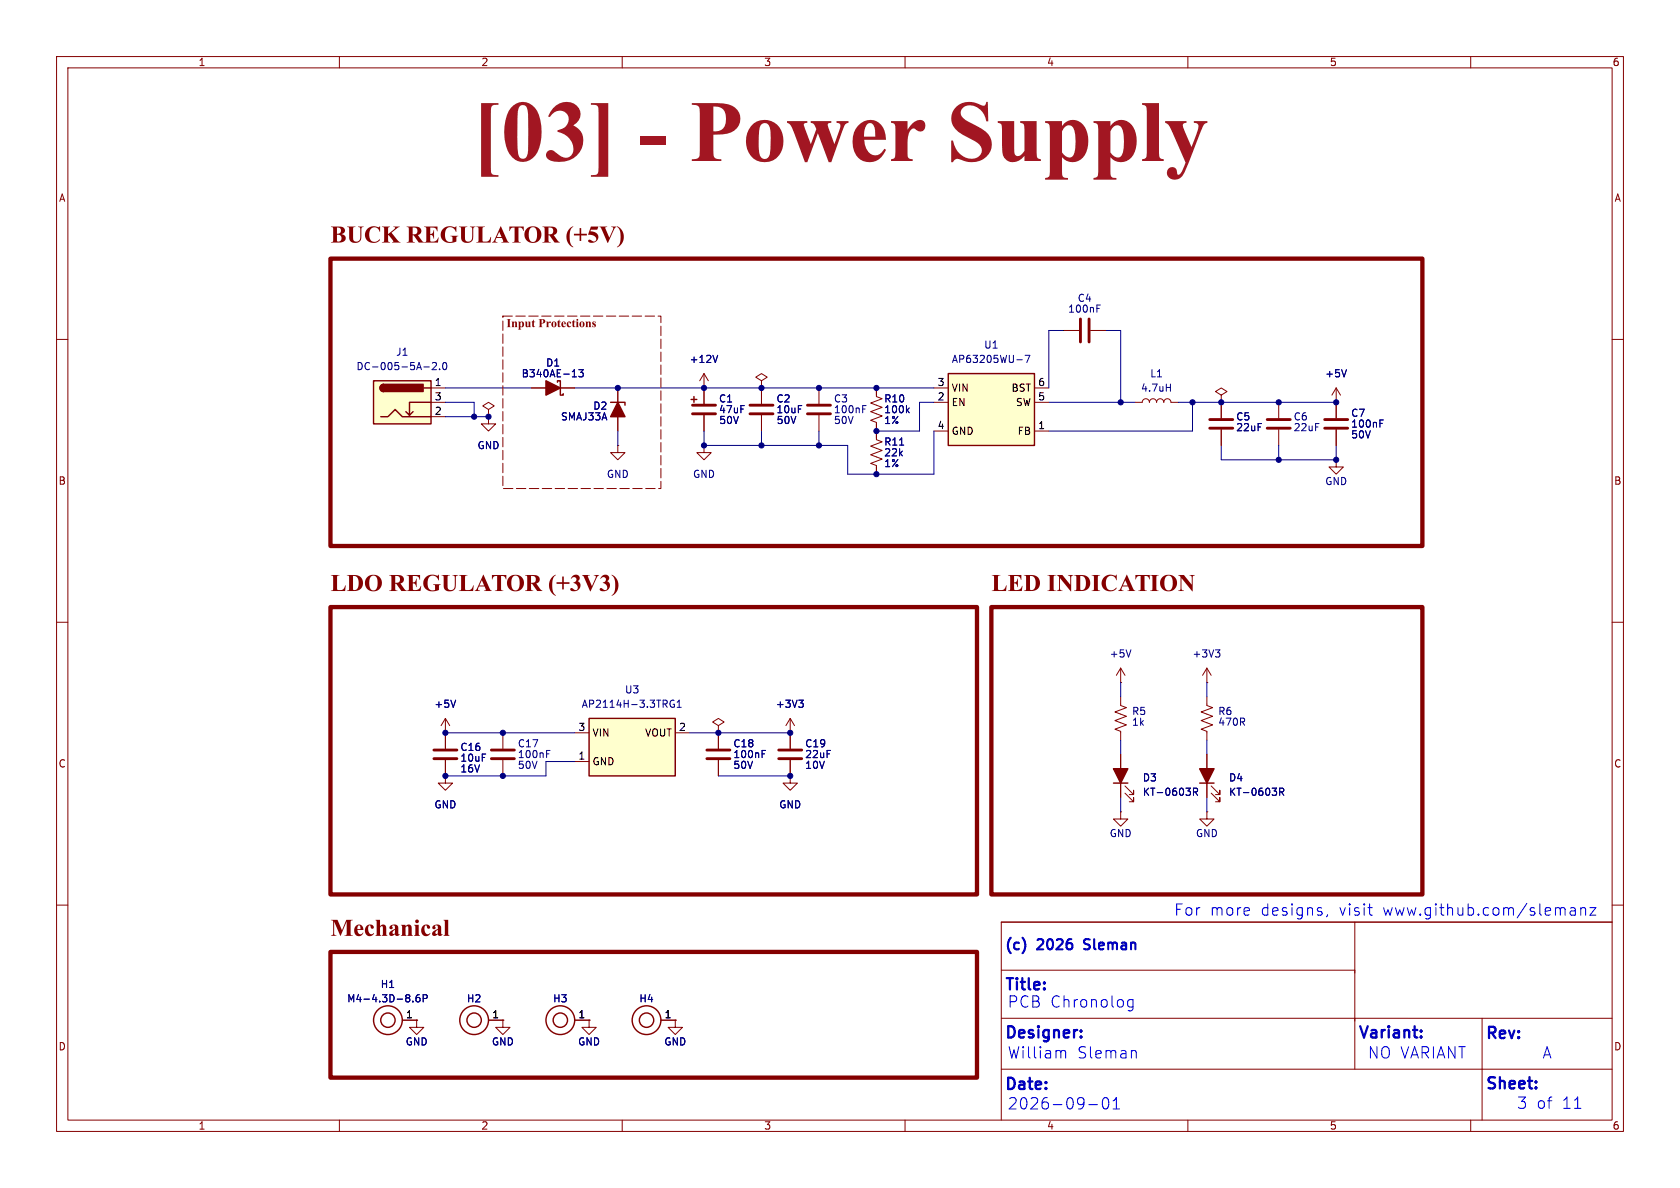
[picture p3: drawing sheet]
<svg xmlns="http://www.w3.org/2000/svg" width="297mm" height="210mm" viewBox="0 0 297 210" stroke-linecap="round" stroke-linejoin="round" font-family="sans-serif">
<g fill="none" stroke="#840000" stroke-width=".18">
<path d="M10 10h277v190h-277zM12 12h273v186h-273zM60 10v2M110 10v2M160 10v2M210 10v2M260 10v2M10 60h2M285 60h2M10 110h2M285 110h2M10 160h2"/>
<path d="M177 171.5h62.5M239.5 163v26M285 160h2M285 163h-108v35M60 198v2M110 198v2M160 198v2M177 189h108M177 180h108M210 198v2M260 198v2M262 180v18"/>
</g>
<g fill="none" stroke="#00f" stroke-width=".18">
<path d="M208 159.8v2M269.9 159.7l-1.7 2.6M178.6 176v2M180.7 177.7a.69 .69 0 0 0 1 .1M182.6 176v2h.8l.3-.3M186.7 176a1.08 1.08 0 0 0-.7 1 1.08 1.08 0 0 0 .7 1M200.3 178.3a.54 .54 0 0 1-.9 .3M209.7 161.4a.54 .54 0 0 0 .5 .4 .54 .54 0 0 0 .5-.4M211.6 160.4v1.4M212.1 160.4a.51 .51 0 0 0-.5 .4M214.3 160.4v1.4M215.2 160.7v1.1"/>
<path d="M216 160.7v1.1M216.9 161.4a.54 .54 0 0 0 .5 .4 .54 .54 0 0 0 .5-.4M218.8 160.4v1.4M219.9 161.5l.3 .3 .6-.1M230.2 162.1a.54 .54 0 0 1-.8 .3M234.7 161.7l-.2 .4M236.9 160.4l.5 1.4 .4-1.4M238.6 160.4v1.4M240.3 161.5l-.3 .3-.5-.1M241.2 160.4v1.4M241.8 160.4h.8M242.1 161.5l.1 .2 .4 .1"/>
<path d="M252.9 162.1a.54 .54 0 0 1-.9 .3M277.7 160.5l.1-.1 .6 .1 .1 1.3M278.5 160.9l-.7 .1a.39 .39 0 0 0-.3 .4 .39 .39 0 0 0 .3 .4l.7-.1M279.5 160.6a.5 .5 0 0 1 .8 .1v1.1M279.5 160.4v1.4M281.1 160.4h1l-1 1.4h1M178.4 185l.5 2 .4-1.4 .3 1.4 .5-2M179.5 194.9l-1.1 1.1h1.2M180.5 195.7a.49 .49 0 0 0 .5 .3 .49 .49 0 0 0 .4-.3M180.9 185.7v1.3M181.8 186.7l.3 .3M182.9 186.7l.3 .3"/>
<path d="M183.4 194.9l-1.2 1.1h1.2M183.9 185.7v1.3M184.2 195.7l.4 .3 .6-.1 .2-.2M184.8 186.7l.3 .3 .6-.1M185.7 186v1M186.7 185.7v1.3M187.5 186v1M187.6 185.8l.2-.1 .5 .1 .1 1.2M188.7 195.7a.49 .49 0 0 0 .5 .3 .49 .49 0 0 0 .4-.3M190.8 185.6a.73 .73 0 0 0 .7 .5M191.5 195.6a.71 .71 0 0 1-.8 .4M191.6 185l-.6 .1"/>
<path d="M191.9 186.7l-.4 .3-.7-.1M192.5 195.3h1.5M192.8 186.7l.3 .3M193.7 186.7l.3 .3 .6-.1M195.2 194.1a.47 .47 0 0 1 .7 .3 1.03 1.03 0 0 1-.5 1.6 1.33 1.33 0 0 1-.2-1.9zM195.5 185.7v1.3M196.4 186v1M196.8 196h1.1M196.8 194.6l.6-.6v2M197.3 186v1M198.1 186.7l.3 .3 .7-.1M199.1 186v1"/>
<path d="M200 185.7v1.3M200.9 186v1M243.4 185v2l-1.1-2v2M244.4 186.7a.68 .68 0 0 0 1.1 0M247.7 185l.7 2 .6-2M249.4 187l.7-2 .7 2M251.4 185v2M251.9 186.1l.7 .9M253.4 185v2M254.1 187l.7-2 .6 2M257.2 185v2l-1.1-2v2M258.5 185v2"/>
<path d="M272.8 187l.7-2 .7 2"/>
</g>
<path d="M191.1 183.2l.1 .1-.1 .1M191.1 183.2l-.1 .1 .1 .1M191.1 182.2v.2M191.1 183.2v.2M191.1 182.2l.1 .1-.1 .1M191.1 182.2l-.1 .1 .1 .1M251.2 182.2l.1 .1-.1 .1M251.2 182.2l-.1 .1 .1 .1M251.2 182.2v.2" fill="none" stroke="#0000c2" stroke-width=".4"/>
<path d="M191.6 167.7l.3 .1M191.7 166.2v.5" fill="none" stroke="#0000c2" stroke-width=".36"/>
<path d="M66 67.3h10.2v7.6h-10.2z" fill="#ffffce"/>
<path d="M66 67.3h10.2v7.6h-10.2zM67.3 73.7h1.3l1.2-1.3 1.3 1.3h5.1M67.8 67.9a.64 .64 0 0 0-.6 .7 .64 .64 0 0 0 .6 .6M73 72.8l-.6 .6M74.9 68.6h1.3M76.2 71.1h-3.8v2.3l-.6-.6" fill="none" stroke="#800000" stroke-width=".25"/>
<g fill="#800000" stroke="#800000" stroke-width=".25">
<path d="M67.4 68.1l.4-.2v1.3a.63 .63 0 0 1-.6-.4 .63 .63 0 0 1 .2-.7z"/>
<path d="M67.8 67.9h7v1.3h-7z"/>
</g>
<path d="M76.2 68.6h2.5M76.2 71.1h2.5M76.2 73.7h2.5M215.9 69.9l1-.7-1-.6-1 .6 1 .7v1.2M215.9 71.1h.1M215.9 71.1v2.8M215.9 75.9v2.8M236.2 71.1h.1M236.2 68.6l-.7 1.3M236.2 68.6l.8 1.3M236.2 68.6v2.5" fill="none" stroke="#800000" stroke-width=".18"/>
<path d="M74.9 64.9h1M76.4 64.2l.5-.1 .3 .3-.8 .9h.8M77.7 65.2v.1M78.4 64.1h.2a.68 .68 0 0 1 .4 .6 .68 .68 0 0 1-.4 .6 .84 .84 0 0 1-.2-1.2zM238 65.3l-.4 1.3" fill="none" stroke="#000080" stroke-width=".18"/>
<path d="M213.9 74.2h4M213.9 75.7h4" fill="none" stroke="#800000" stroke-width=".51"/>
<path d="M167.6 66h15.3v12.7h-15.3z" fill="#ffffce"/>
<g fill="none" stroke="#800000" stroke-width=".25">
<path d="M98.6 67.6v-.3h.5v2.6h.5v-.3M107.9 71.1h2.6v.5M167.6 66h15.3v12.7h-15.3z"/>
<circle cx="99.1" cy="180.3" r="2.54"/>
<circle cx="99.1" cy="180.3" r="1.27"/>
<circle cx="114.3" cy="180.3" r="2.54"/>
<circle cx="114.3" cy="180.3" r="1.27"/>
</g>
<g fill="none" stroke="#800000" stroke-width=".18">
<path d="M188 58.4h2.8M192.8 58.4h2.8M86.4 72.4l1-.6-1-.7-1.1 .7 1.1 .6v1.3M86.4 73.7h.1M86.4 73.7v1.2h1.2l-1.2 1.3-1.3-1.3h1.3M94 68.6h7.6M109.2 78.7v1.3h1.3l-1.3 1.3-1.3-1.3h1.3M109.2 78.7h.1M109.2 68.6v7.6M165.1 68.6h2.5M165.1 71.1h2.5M165.1 76.2h2.5"/>
<path d="M182.9 68.6h2.5M182.9 71.1h2.5M182.9 76.2h2.5M127 128.3l1-.7-1-.6-1 .6 1 .7v1.2M127 129.5h.1M127 129.5v2.8M127 134.4v2.8M139.7 137.2v1.2h1.3l-1.3 1.3-1.3-1.3h1.3M139.7 137.2h.1M139.7 129.5h.1M139.7 127v5.3M139.7 134.4v2.8"/>
<path d="M139.7 127l-.8 1.3M139.7 127l.8 1.3M101.6 180.3h2.5M104.1 180.3v1.3h1.3l-1.3 1.3-1.2-1.3h1.2M104.1 180.3h.1M116.8 180.3h2.6M119.4 180.3v1.3h1.2l-1.2 1.3-1.3-1.3h1.3M119.4 180.3h.1"/>
</g>
<path d="M193.9 54.5h.4M193.9 53.9h.6M101.2 66.6h.7M102.3 65.3h.8l-.4 .5 .4 .2v.5l-.2 .1-.6-.1M179.8 63.6h.9M181.2 62.8h.9l-.6 1.3M134.7 133.3h.5M134.7 132.7h.6M141.2 123.8h.8l-.4 .5M141.8 124.3l.2 .2v.3l-.2 .2" fill="none" stroke="#000080" stroke-width=".18"/>
<g fill="#800000" stroke="#800000" stroke-width=".25">
<path d="M96.5 67.3l2.6 1.3-2.6 1.3z"/>
<path d="M109.2 71.1l1.3 2.6h-2.6z"/>
</g>
<path d="M191 56.4v4.1M192.5 56.4v4.1M125 132.6h4M125 134.1h4M137.7 132.6h4M137.7 134.1h4" fill="none" stroke="#800000" stroke-width=".51"/>
<path d="M104.1 127h15.3v10.2h-15.3z" fill="#ffffce"/>
<g fill="none" stroke="#800000" stroke-width=".25">
<path d="M122.2 70.6h1M122.7 70.1v1M104.1 127h15.3v10.2h-15.3zM196.8 138.4h2.6M212.1 138.4h2.5"/>
<circle cx="68.6" cy="180.3" r="2.54"/>
<circle cx="68.6" cy="180.3" r="1.27"/>
<circle cx="83.8" cy="180.3" r="2.54"/>
<circle cx="83.8" cy="180.3" r="1.27"/>
</g>
<g fill="none" stroke="#800000" stroke-width=".18">
<path d="M124.5 68.6h.1M124.5 78.7v1.3h1.2l-1.2 1.3-1.3-1.3h1.3M124.5 78.7h.1M124.5 66l-.8 1.3M124.5 66l.7 1.3M124.5 66v5.4M124.5 73.4v2.8M134.6 67.3l1-.6-1-.7-1 .7 1 .6v1.3M134.6 68.6h.1M134.6 68.6v2.8M134.6 73.4v2.8M144.8 68.6v2.8"/>
<path d="M144.8 73.4v2.8M154.9 68.6v1.5l1.1 .4-2.1 .7 2.1 .8-2.1 .8 2.1 .7-2.1 .8 1 .4v3l1.1 .4-2.1 .8 2.1 .7-2.1 .8 2.1 .8-2.1 .7 1 .4v1.5M200.7 71.1h1.2a.64 .64 0 0 1 .7-.6 .64 .64 0 0 1 .6 .6 .64 .64 0 0 1 .6-.6 .64 .64 0 0 1 .7 .6 .64 .64 0 0 1 .6-.6 .64 .64 0 0 1 .6 .6 .64 .64 0 0 1 .7-.6 .64 .64 0 0 1 .6 .6h1.3M226.1 71.1v2.8M226.1 75.9v2.8M236.2 71.1v2.8M236.2 75.9v2.8M236.2 81.3v1.3h1.3l-1.3 1.2-1.3-1.2h1.3M236.2 81.3h.1M198.1 118.1v2.6M198.1 118.1l-.7 1.3M198.1 118.1l.8 1.3"/>
<path d="M213.4 118.1v2.6M213.4 118.1l-.8 1.3M213.4 118.1l.7 1.3M78.7 129.5h.1M78.7 137.2v1.2h1.3l-1.3 1.3-1.2-1.3h1.2M78.7 137.2h.1M78.7 127l-.7 1.3M78.7 127l.8 1.3M78.7 127v5.3M78.7 134.4v2.8M88.9 129.5v2.8M88.9 134.4v2.8"/>
<path d="M101.6 129.5h2.5M101.6 134.6h2.5M119.4 129.5h2.5M198.1 123.2v1.5l1 .4-2 .8 2 .7-2 .8 2 .7-2 .8 1 .4v1.5M198.1 120.7h.1M198.1 133.4v7.6M198.9 138.9l1.5 1.6v-.8v.8h-.8M213.4 123.2v1.5l1 .4-2.1 .8 2.1 .7-2.1 .8 2.1 .7-2.1 .8 1.1 .4v1.5M213.4 120.7h.1M213.4 133.4v7.6M214.1 138.9l1.5 1.6v-.8v.8h-.7M198.1 143.5v1.3h1.3l-1.3 1.3-1.3-1.3h1.3"/>
<path d="M198.1 143.5h.1M198.9 140.2l1.5 1.5v-.7v.7h-.8M213.4 143.5v1.3h1.2l-1.2 1.3-1.3-1.3h1.3M213.4 143.5h.1M214.1 140.2l1.5 1.5v-.7v.7h-.7M71.1 180.3h2.6M73.7 180.3v1.3h1.2l-1.2 1.3-1.3-1.3h1.3M73.7 180.3h.1M86.4 180.3h2.5M88.9 180.3v1.3h1.3l-1.3 1.3-1.3-1.3h1.3M88.9 180.3h.1"/>
</g>
<g fill="none" stroke="#000080" stroke-width=".18">
<path d="M188 58.4h-2.6v10.2M195.6 58.4h2.5v12.7M78.7 71.1h5.1v2.6M78.7 68.6h15.3M78.7 73.7h7.7M101.6 68.6h63.5M109.2 76.2v2.5M124.5 76.2v2.5h25.4v5.1h15.2v-7.6M126.9 62.8l-.4 1.3M134.6 76.2v2.5M144.8 76.2v2.5M152.5 72.3h.4"/>
<path d="M152.5 71.7h.6M159 78.7h.8M160.4 72.5l.3 .5M160.7 72.1l-.4 .5M165.1 71.1h-2.5v5.1h-7.7M185.4 71.1h15.3M206.2 68.5h.7M206.9 67.9v1.3M208.3 71.1h27.9M210.8 71.1v5.1h-25.4M215.9 78.7v2.6h20.3v-2.6M226.1 78.7v2.6"/>
<path d="M244 74.8h.4M244 74.2h.6M199.9 114.9l-.4 1.2M214.9 114.9h.8l-.5 .5M215.4 115.4l.3 .2v.3l-.3 .2M78.7 129.5h22.9M80.6 123.8l-.5 1.2M96.6 133.3h.5M96.6 132.7h.6M101.6 134.6h-5.1v2.6h-17.8M119.2 123.8a.59 .59 0 0 0-.8 .6 .59 .59 0 0 0 .8 .6v-.5h-.2M119.7 125h.7"/>
<path d="M119.7 124.1l.4-.3v1.2M121.9 129.5h17.8M127 137.2h12.7M198.1 120.7v2.5M198.1 130.8v2.6M211 140l.6-.1 .1-.1v-.4l-.7-.1v1.3M211.3 140l.4 .6M213.4 120.7v2.5M213.4 130.8v2.6M226.2 140l.6-.1 .2-.1-.1-.4-.7-.1v1.3M226.5 140l.5 .6M198.1 141v2.5"/>
<path d="M213.4 141v2.5M73 177v.1M74.1 175.8l-.3 .1a.86 .86 0 0 0 0 1.2l.4-.1 .1-.4-.3-.3-.3 .1-.2 .2M74.8 176.5l.6-.1 .1-.1v-.3l-.7-.2v1.3"/>
</g>
<g fill="none" stroke="#800000" stroke-width=".51">
<path d="M122.4 71.6h4.1M122.4 73.2h4.1M132.6 71.6h4.1M132.6 73.2h4.1M142.7 71.6h4.1M142.7 73.2h4.1M224 74.2h4.1M224 75.7h4.1M234.2 74.2h4.1M234.2 75.7h4.1M76.7 132.6h4.1M76.7 134.1h4.1"/>
<path d="M86.9 132.6h4M86.9 134.1h4"/>
</g>
<g fill="#800000" stroke="#800000" stroke-width=".25">
<path d="M196.8 135.9h2.6l-1.3 2.5z"/>
<path d="M212.1 135.9h2.5l-1.2 2.5z"/>
</g>
<path d="M208.3 101.6h1l1.4 1.8v-1.4l-.4-.4h.9l-.3 .4v2.5l-2-2.3v1.9l.4 .4h-1l.3-.2 .1-.3v-2z" fill="#840000"/>
<path d="M88.9 55.9h27.9v30.5h-27.9z" fill="none" stroke="#840000" stroke-width=".18" stroke-dasharray="1.7 .6"/>
<path d="M58.4 45.7h193.1v50.8h-193.1zM58.4 107.3h114.3v50.8h-114.3zM175.3 107.3h76.2v50.8h-76.2zM58.4 168.3h114.3v22.2h-114.3z" fill="none" stroke="#840000" stroke-width=".76"/>
<g fill="none" stroke="#800000" stroke-width=".18">
<path d="M86.4 73.7h.1M94 68.6h2.5M99.1 68.6h2.5M109.2 68.6v2.5M109.2 73.7v2.5M124.5 68.6h.1M124.5 68.6v2.8M124.5 73.4v2.8M134.6 68.6h.1M134.6 68.6v2.8M134.6 73.4v2.8M154.9 68.6v1.3"/>
<path d="M154.9 74.9v2.6M215.9 71.1h.1M215.9 71.1v2.8M215.9 75.9v2.8M236.2 71.1h.1M236.2 71.1v2.8M236.2 75.9v2.8M154.9 82.6v1.2M78.7 137.2h.1M78.7 129.5h.1M78.7 129.5v2.8M78.7 134.4v2.8"/>
<path d="M127 129.5h.1M127 129.5v2.8M127 134.4v2.8M139.7 137.2h.1M139.7 129.5h.1M139.7 129.5v2.8M139.7 134.4v2.8M198.1 133.4v2.5M198.1 138.4v2.6M213.4 133.4v2.5M213.4 138.4v2.6M71.1 180.3h2.6"/>
<path d="M73.7 180.3h.1M86.4 180.3h2.5M88.9 180.3h.1M101.6 180.3h2.5M104.1 180.3h.1M116.8 180.3h2.6M119.4 180.3h.1"/>
</g>
<g fill="none" stroke="#000080" stroke-width=".18">
<path d="M101.2 66.6h.7M102.3 65.3h.8l-.4 .5 .4 .2v.5l-.2 .1-.6-.1M126.9 62.8l-.4 1.3M159 78.7h.8M160.4 72.5l.3 .5M160.7 72.1l-.4 .5M238 65.3l-.4 1.3M244 74.8h.4M244 74.2h.6M80.6 123.8l-.5 1.2M134.7 133.3h.5M134.7 132.7h.6"/>
<path d="M141.2 123.8h.8l-.4 .5M141.8 124.3l.2 .2v.3l-.2 .2M211 140l.6-.1 .1-.1v-.4l-.7-.1v1.3M211.3 140l.4 .6M226.2 140l.6-.1 .2-.1-.1-.4-.7-.1v1.3M226.5 140l.5 .6M73 177v.1M74.1 175.8l-.3 .1a.86 .86 0 0 0 0 1.2l.4-.1 .1-.4-.3-.3-.3 .1-.2 .2M74.8 176.5l.6-.1 .1-.1v-.3l-.7-.2v1.3"/>
</g>
<g fill="#000080" stroke="#000080" stroke-width=".18">
<circle cx="144.8" cy="78.7" r=".46"/>
<circle cx="134.6" cy="78.7" r=".46"/>
<circle cx="134.6" cy="68.6" r=".46"/>
<circle cx="124.5" cy="68.6" r=".46"/>
<circle cx="144.8" cy="68.6" r=".46"/>
<circle cx="154.9" cy="76.2" r=".46"/>
<circle cx="154.9" cy="83.8" r=".46"/>
<circle cx="154.9" cy="68.6" r=".46"/>
<circle cx="88.9" cy="129.5" r=".46"/>
<circle cx="78.7" cy="129.5" r=".46"/>
<circle cx="88.9" cy="137.2" r=".46"/>
<circle cx="78.7" cy="137.2" r=".46"/>
<circle cx="139.7" cy="129.5" r=".46"/>
<circle cx="139.7" cy="137.2" r=".46"/>
<circle cx="127" cy="129.5" r=".46"/>
<circle cx="86.4" cy="73.7" r=".46"/>
<circle cx="109.2" cy="68.6" r=".46"/>
<circle cx="124.5" cy="78.7" r=".46"/>
<circle cx="210.8" cy="71.1" r=".46"/>
<circle cx="198.1" cy="71.1" r=".46"/>
<circle cx="83.8" cy="73.7" r=".46"/>
<circle cx="215.9" cy="71.1" r=".46"/>
<circle cx="226.1" cy="71.1" r=".46"/>
<circle cx="226.1" cy="81.3" r=".46"/>
<circle cx="236.2" cy="81.3" r=".46"/>
<circle cx="236.2" cy="71.1" r=".46"/>
</g>
<g font-size="15.3" fill="#a21622">
<text x="83.5" y="30.3">[03]</text>
<text x="112.9" y="30.3">- PowerSupply</text>
</g>
<g font-size="4.2" fill="#840000">
<text x="58.4" y="44">BUCK REGULATOR (+5V)</text>
<text x="58.4" y="105.6">LDO REGULATOR (+3V3)</text>
<text x="175.3" y="105.6">LED INDICATION</text>
<text x="58.4" y="166.5">Mechanical</text>
</g>
<g font-size="2.8" fill="#00f">
<text x="205.9" y="160.5">For</text>
<text x="213.9" y="160.5">more</text>
<text x="223" y="160.5">designs,</text>
<text x="236.8" y="160.5">visit</text>
<text x="244.6" y="160.5">www.github.com/slemanz</text>
<text x="178" y="176.7">PCB</text>
<text x="187.3" y="176.7">Chronolog</text>
<text x="177.5" y="184.1">Designer:</text>
<text x="178" y="185.7">William</text>
<text x="192.1" y="185.7">Sleman</text>
<text x="240.9" y="185.7">NO</text>
<text x="248.4" y="185.7">VARIANT</text>
<text x="271.8" y="185.7">A</text>
<text x="178" y="194.7">2026-09-01</text>
<text x="268.1" y="196.2">3 of</text>
<text x="276.1" y="196.2">11</text>
</g>
<g font-size="2.8" fill="#0000c2">
<text x="177.5" y="175.6">Title:</text>
<text x="240" y="184.1">Variant:</text>
<text x="262.5" y="184.2">Rev:</text>
<text x="177.5" y="193.2">Date:</text>
<text x="262.5" y="193.1">Sheet:</text>
</g>
<g font-size="2.5" fill="#0000c2">
<text x="177.5" y="168.4">(c)</text>
<text x="183.5" y="168.4">2026</text>
<text x="192.5" y="168.4">Sleman</text>
</g>
<text font-size="2.1" fill="#840000" x="89.5" y="58.4">Input Protections</text>
<g font-size="1.8" fill="#840000">
<text x="35" y="11.9">1</text>
<text x="85" y="11.9">2</text>
<text x="135" y="11.9">3</text>
<text x="185" y="11.9">4</text>
<text x="235" y="11.9">5</text>
<text x="285" y="11.9">6</text>
<text x="10.3" y="35.9">A</text>
<text x="285.3" y="35.9">A</text>
<text x="10.3" y="85.9">B</text>
<text x="285.3" y="85.9">B</text>
<text x="10.3" y="135.9">C</text>
<text x="285.3" y="135.9">C</text>
<text x="10.3" y="185.9">D</text>
<text x="285.3" y="185.9">D</text>
<text x="35" y="199.9">1</text>
<text x="85" y="199.9">2</text>
<text x="135" y="199.9">3</text>
<text x="185" y="199.9">4</text>
<text x="235" y="199.9">5</text>
<text x="285" y="199.9">6</text>
</g>
<g font-size="1.8" fill="#000080">
<text x="190.4" y="53.6">C4</text>
<text x="188.7" y="55.5">100nF</text>
<text x="62.9" y="65.6">DC-005-5A-2.0</text>
<text x="69.9" y="63.1">J1</text>
<text x="96.4" y="65">D1</text>
<text x="121.8" y="64.4">+12V</text>
<text x="168.2" y="64.4">AP63205WU-7</text>
<text x="173.9" y="61.8">U1</text>
<text x="92.1" y="66.9">B340AE-13</text>
<text x="127" y="71.3">C1</text>
<text x="137.2" y="71.3">C2</text>
<text x="147.3" y="71.3">C3</text>
<text x="156.2" y="71.3">R10</text>
<text x="201.6" y="69.4">4.7uH</text>
<text x="203.2" y="66.9">L1</text>
<text x="234.2" y="66.9">+5V</text>
<text x="99.1" y="74.5">SMAJ33A</text>
<text x="104.8" y="72.6">D2</text>
<text x="127" y="73.3">47uF</text>
<text x="127" y="75.2">50V</text>
<text x="137.2" y="73.3">10uF</text>
<text x="137.2" y="75.2">50V</text>
<text x="147.3" y="73.3">100nF</text>
<text x="147.3" y="75.2">50V</text>
<text x="156.2" y="75.2">1%</text>
<text x="156.2" y="73.3">100k</text>
<text x="218.4" y="74.5">C5</text>
<text x="218.4" y="76.4">22uF</text>
<text x="228.6" y="74.5">C6</text>
<text x="228.6" y="76.4">22uF</text>
<text x="238.8" y="73.9">C7</text>
<text x="238.8" y="75.8">100nF</text>
<text x="238.8" y="77.7">50V</text>
<text x="84.3" y="79.6">GND</text>
<text x="156.2" y="80.9">22k</text>
<text x="156.2" y="82.8">1%</text>
<text x="156.2" y="79">R11</text>
<text x="107.2" y="84.7">GND</text>
<text x="122.4" y="84.7">GND</text>
<text x="234.2" y="86">GND</text>
<text x="196.1" y="116.4">+5V</text>
<text x="210.7" y="116.4">+3V3</text>
<text x="76.7" y="125.3">+5V</text>
<text x="102.7" y="125.3">AP2114H-3.3TRG1</text>
<text x="110.4" y="122.8">U3</text>
<text x="137.1" y="125.3">+3V3</text>
<text x="200" y="126.6">R5</text>
<text x="200" y="128.5">1k</text>
<text x="215.3" y="126.6">R6</text>
<text x="215.3" y="128.5">470R</text>
<text x="81.3" y="132.9">C16</text>
<text x="81.3" y="134.8">10uF</text>
<text x="81.3" y="136.8">16V</text>
<text x="91.4" y="134.2">100nF</text>
<text x="91.4" y="132.3">C17</text>
<text x="91.4" y="136.1">50V</text>
<text x="129.5" y="134.2">100nF</text>
<text x="129.5" y="132.3">C18</text>
<text x="129.5" y="136.1">50V</text>
<text x="142.2" y="132.3">C19</text>
<text x="142.2" y="134.2">22uF</text>
<text x="142.2" y="136.1">10V</text>
<text x="76.7" y="143.1">GND</text>
<text x="137.7" y="143.1">GND</text>
<text x="201.9" y="138.3">D3</text>
<text x="201.9" y="140.9">KT-0603R</text>
<text x="217.2" y="138.3">D4</text>
<text x="217.2" y="140.9">KT-0603R</text>
<text x="196.1" y="148.2">GND</text>
<text x="211.3" y="148.2">GND</text>
<text x="61.3" y="177.4">M4-4.3D-8.6P</text>
<text x="67.2" y="174.9">H1</text>
<text x="82.4" y="177.4">H2</text>
<text x="97.7" y="177.4">H3</text>
<text x="112.9" y="177.4">H4</text>
<text x="71.6" y="185">GND</text>
<text x="86.9" y="185">GND</text>
<text x="102.1" y="185">GND</text>
<text x="117.3" y="185">GND</text>
</g>
<g font-size="1.8">
<text x="76.8" y="68.3">1</text>
<text x="76.8" y="70.9">3</text>
<text x="165.7" y="68.3">3</text>
<text x="165.7" y="70.9">2</text>
<text x="168.1" y="69.4">VIN</text>
<text x="168.1" y="72">EN</text>
<text x="178.7" y="69.4">BST</text>
<text x="179.5" y="72">SW</text>
<text x="183.4" y="68.3">6</text>
<text x="183.4" y="70.9">5</text>
<text x="76.8" y="73.4">2</text>
<text x="165.7" y="75.9">4</text>
<text x="168.1" y="77.1">GND</text>
<text x="179.8" y="77.1">FB</text>
<text x="183.4" y="75.9">1</text>
<text x="102.2" y="129.3">3</text>
<text x="104.6" y="130.4">VIN</text>
<text x="114" y="130.4">VOUT</text>
<text x="119.9" y="129.3">2</text>
<text x="102.2" y="134.4">1</text>
<text x="104.6" y="135.5">GND</text>
<text x="71.7" y="180.1">1</text>
<text x="86.9" y="180.1">1</text>
<text x="102.2" y="180.1">1</text>
<text x="117.4" y="180.1">1</text>
</g>
</svg>
